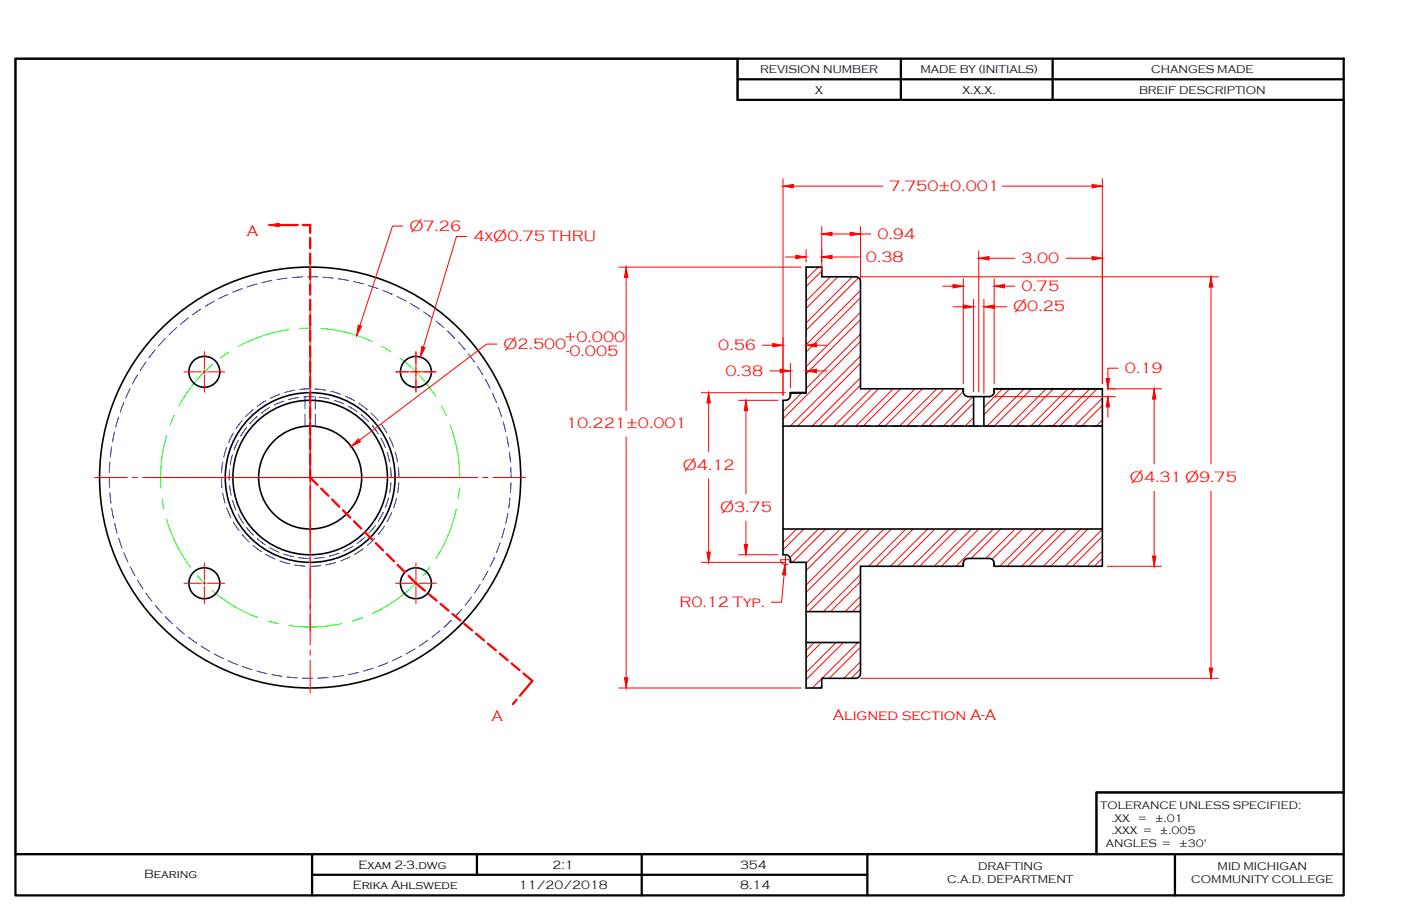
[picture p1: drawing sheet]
<svg xmlns="http://www.w3.org/2000/svg" width="432mm" height="279mm" viewBox="0 0 432 279" stroke-linecap="round" stroke-linejoin="round" font-family="sans-serif">
<!-- layer: OBJECT LINES -->
<g fill="none" stroke="#000" stroke-width=".5">
<path d="M4.8 18.1h222.5v12.7h186.8v213.6h-76.2v19h-333.1zM265.2 86.9a1.53 1.53 0 0 0-1.5-1.6l-10.4 .1v-3h-4.9v38.7h-4.8v.8M265.2 86.9v33h31.7a1.76 1.76 0 0 0 1.5 2.4h6.5a1.77 1.77 0 0 0 1.5-2.4M306.4 119.9h33.4v11.5h-98.5M306.4 119.9h33.4M243.6 121.9a1.72 1.72 0 0 1-2.3 1.6v47.6a1.83 1.83 0 0 1 1.9 .4 1.83 1.83 0 0 1 .4 1.9h4.8v38.8h4.9v-3h10.4a1.53 1.53 0 0 0 1.5-1.5v-33.1h31.7a1.77 1.77 0 0 1 1.5-2.4h6.5a1.76 1.76 0 0 1 1.5 2.4h33.4v-11.5M243.6 121.1h4.8h-4.8M243.6 121.1v.8M300.1 122.3v9.1M303.2 122.3v9.1M339.8 131.4v31.7M241.3 163.1h98.5"/>
<path d="M248.4 198.1h16.8M248.4 188.6h16.8"/>
<circle cx="63" cy="114.7" r="4.8"/>
<circle cx="128.2" cy="114.7" r="4.8"/>
<circle cx="95.6" cy="147.3" r="64.9"/>
<circle cx="95.6" cy="147.3" r="26.2"/>
<circle cx="95.6" cy="147.3" r="23.8"/>
<circle cx="95.6" cy="147.3" r="15.9"/>
<circle cx="63" cy="179.9" r="4.8"/>
<circle cx="128.2" cy="179.9" r="4.8"/>
</g>
<!-- layer: HIDDEN -->
<g fill="none" stroke="#00f" stroke-width=".31">
<path d="M58.1 98l-2.5 2M61.9 95.3l-2.6 1.8M66 92.9l-2.7 1.6M70.3 90.8l-2.9 1.3M74.7 89l-3 1.1M79.2 87.6l-3 .9M83.8 86.5l-3.1 .7M88.5 85.8l-3.1 .4M93.2 85.4l-3.1 .2M94.8 85.4h3.2M99.5 85.5l3.2 .3M104.3 86l3.1 .5"/>
<path d="M108.9 86.8l3.1 .8M113.5 88l3 1M118 89.6l2.9 1.2M122.4 91.4l2.8 1.5M126.5 93.7l2.7 1.6M130.6 96.2l2.5 1.8M134.4 99l2.4 2M40.1 119.8l-1.3 2.9M42.4 115.6l-1.6 2.8M44.9 111.7l-1.7 2.6M47.8 107.9l-1.9 2.5M51 104.3l-2.1 2.4"/>
<path d="M54.4 101l-2.3 2.2M94 119.9v.1M95.6 119.9l-3.2 .2M97.2 119.9l3.1 .4M138 102.1l2.2 2.2M141.3 105.5l2.1 2.4M144.3 109.1l1.9 2.6M147.1 113l1.7 2.6M149.6 117l1.5 2.8M34.4 137.8l-.4 3.2M35.3 133.2l-.6 3.1M36.6 128.6l-.9 3"/>
<path d="M38.2 124.1l-1.1 3M69.9 137.9l-.9 3.1M71.9 133.6l-1.4 2.8M73.4 135.8l-1.3 2.9M74.6 129.7l-1.9 2.5M76 131.8l-1.8 2.7M78 126.3l-2.3 2.2M79.2 128.4l-2.2 2.2M81.9 123.6l-2.7 1.7M83.1 125.7l-2.6 1.7M86.2 121.6l-2.9 1.2M87.4 123.7l-2.9 1.2"/>
<path d="M90.8 120.3l-3.1 .8M92 122.6l-3.1 .6M94 122.4v3.7M94 127.7v3.8M96.8 122.3l-3.2 .1M97.2 122.4v3.7M97.2 127.7v3.8M98.4 122.5l3.1 .5M101.9 120.6l3.1 .9M103 123.4l3 1.2M106.4 122.1l2.9 1.5M107.4 125.3l2.7 1.6"/>
<path d="M110.6 124.4l2.6 1.9M111.3 127.9l2.4 2.1M114.4 127.4l2.2 2.3M114.7 131.2l1.9 2.6M117.4 135.1l1.4 2.9M117.5 130.9l1.8 2.7M119.3 139.5l.8 3M120 135l1.3 2.9M121.8 139.4l.7 3.1M151.8 121.2l1.2 2.9M153.6 125.6l1 3M155.1 130.1l.8 3.1"/>
<path d="M156.2 134.7l.6 3.1M157 139.4l.3 3.1M265.2 131.4h3.2M269.9 131.4h3.2M274.7 131.4h3.2M279.5 131.4h3.1M284.2 131.4h3.2M289 131.4h3.2M293.8 131.4h3.1M298.5 131.4h3.2M303.3 131.4h3.2M308 131.4h3.2"/>
<path d="M312.8 131.4h3.2M317.6 131.4h3.1M322.3 131.4h3.2M327.1 131.4h3.2M331.9 131.4h3.1M336.6 131.4h3.2M33.7 147.3l.1 3.1M33.9 142.5l-.2 3.2M33.9 152l.3 3.2M34.4 156.7l.6 3.1M68.2 147.3l.2 3.2M68.6 142.5l-.3 3.2"/>
<path d="M68.6 152l.8 3.1M69.9 156.6l1.2 3M70.8 144.9l-.1 3.2M70.8 149.6l.5 3.2M71.6 140.3l-.6 3M71.7 154.3l1 3M73.4 158.7l1.6 2.7M118.1 158l-1.5 2.8M119.8 153.5l-1 3M120.3 144.1l.3 3.2M120.5 148.8l-.4 3.2M120.7 158.1l-1.4 2.8"/>
<path d="M122.2 153.6l-.9 3M122.8 144.1l.2 3.2M122.9 148.9l-.4 3.1M156.5 158.3l-.6 3.1M157.2 153.6l-.4 3.1M157.4 144.1l.1 3.2M157.5 148.8l-.2 3.2M35.3 161.4l.8 3M36.6 166l1 2.9M38.2 170.4l1.2 2.9M40.1 174.8l1.5 2.7M42.4 178.9l1.7 2.7"/>
<path d="M71.9 161l1.7 2.6M74.6 164.9l2.2 2.3M76 162.7l2.1 2.4M78 168.2l2.6 1.9M79.3 166.1l2.5 2M81.9 171l2.9 1.4M83.1 168.9l2.9 1.4M86.2 173l3.1 .9M87.4 170.9l3.1 .8M90.8 174.2l3.2 .4M92.1 172l3.1 .2M98.8 174.5l-3.2 .1"/>
<path d="M99.9 171.8l-3.1 .4M103.5 173.5l-3.1 .7M104.5 170.6l-3 .9M107.9 171.7l-2.9 1.3M108.8 168.5l-2.8 1.5M111.9 169.2l-2.6 1.8M112.5 165.6l-2.4 2M115.5 166l-2.3 2.2M115.7 162.1l-2 2.4M118.5 162.3l-1.9 2.6M150.4 176.1l-1.6 2.8M152.4 171.9l-1.3 2.8"/>
<path d="M154.1 167.4l-1.1 3M155.5 162.9l-.9 3M45 182.9l1.8 2.5M47.8 186.7l2.1 2.4M51 190.2l2.2 2.2M54.4 193.5l2.4 2M58.1 196.5l2.5 1.9M62 199.2l2.6 1.7M131.9 197.4l-2.6 1.8M135.6 194.5l-2.5 2M139.1 191.3l-2.3 2.2M142.3 187.9l-2.1 2.3"/>
<path d="M145.3 184.2l-1.9 2.4M148 180.2l-1.8 2.7M66 201.7l2.8 1.4M70.3 203.8l2.9 1.2M74.7 205.5l3 1M79.2 207l3.1 .7M83.8 208l3.1 .6M88.5 208.8l3.2 .3M93.2 209.1l3.2 .1M101.1 208.9l-3.1 .2M105.8 208.3l-3.1 .5M110.5 207.4l-3.1 .6"/>
<path d="M115 206.1l-3 .9M119.5 204.4l-3 1.1M123.8 202.4l-2.9 1.4M127.9 200.1l-2.7 1.6"/>
</g>
<!-- layer: OBJECT LINES -->
<g fill="#000">
<circle cx="95.6" cy="147.3" r=".25"/>
<circle cx="128.2" cy="179.9" r=".25"/>
</g>
<!-- layer: CENTERLINE -->
<g fill="none" stroke="#0f0" stroke-width=".31">
<path d="M65.4 112.4a45.7 45.7 0 0 0-10.3 12.8M70.7 108.5l-2.7 1.9M89 101.6a46.1 46.1 0 0 0-15.5 5.2M95.6 101.2l-3.3 .1M95.6 116.7v17.9M98.9 101.3a45.9 45.9 0 0 1 15.8 4M117.7 106.8l2.8 1.7M123.2 110.4a46.5 46.5 0 0 1 11.2 11.9M51.4 134.3a45.7 45.7 0 0 0-1.8 16.3M53.7 128.1l-1.3 3.1M136 125.2l1.5 2.9M138.8 131.2a46.4 46.4 0 0 1 2.9 16.1"/>
<path d="M50 153.8l.5 3.3M140.6 157.1a46 46 0 0 1-6.2 15.1M141.6 150.5l-.4 3.3M51.4 160.3a45.7 45.7 0 0 0 7.3 14.6M60.8 177.5l2.2 2.4M128.2 179.9a46 46 0 0 1-13.4 9.3M132.5 174.9l-2.1 2.6M65.4 182.1a46.1 46.1 0 0 0 14.1 8.4M82.6 191.5l3.2 .8M105.4 192.3a45.8 45.8 0 0 1-16.4 .6M111.7 190.5l-3.1 1"/>
</g>
<!-- layer: SECTION LINES -->
<g fill="none" stroke="#f00" stroke-width=".31">
<path d="M241.3 55.1v66.8M244.5 57.4h27.6M309 57.4h27.6M339.8 55.1v63.3M124.2 69.7h-3.2l-10.1 30.7M143.9 72.9h-3.2l-10.2 34.2M242.1 79.3h3.2M248.4 77v3.8M253.3 69.9v13.9M256.4 72.2h5.6M256.4 79.3h8.4M265.2 69.9v16"/>
<path d="M265.2 72.2h3.2M301.7 77.4v43.4M304.8 79.6h8M328.6 79.6h8M95.6 99.9v44.8M190.7 82.4h56.2M193 85.5v41.2M252.2 82.4l-3.8 3.7M253.3 83.6l-4.9 4.8M256 85.4l-7.6 7.5M258.2 85.4l-9.8 9.7M262.7 85.4l-14.3 14.2"/>
<path d="M264.6 85.7l-16.2 16.2M265.2 89.6l-16.8 16.7M265.2 96.3l-16.8 16.8M265.2 91.8l-16.8 16.8M265.2 98.6l-16.8 16.7M265.2 85.4h110.3M290.5 88.3h3.2M293.7 94.6h3.2M296.9 86v32.4M300.1 92.3v28.5M303.2 92.3v29M306.4 94.6h3.9"/>
<path d="M306.4 86v32.4M309.6 88.3h3.2M373.2 88.5v54.6M122.2 114.7h3.5M126.9 114.7h2.6M128.2 108.6v3.5M128.2 113.4v2.5M128.2 117.2v3.5M130.7 114.7h3.5M153.2 106.1h-3.2l-39.2 29.7M235 106.5h3.2M237.3 114.4h3.1"/>
<path d="M243.6 112.1v7.5M248.4 104.2v.7M248.4 112.1v.8M251.6 106.5h3.2M251.6 114.4h3.2M265.2 103l-16.8 16.8M265.2 109.8l-21.6 21.6M265.2 116.5l-14.9 14.9M265.2 105.3l-23.9 23.9M265.2 112l-19.4 19.4M265.2 118.8l-12.6 12.6M268.6 119.9l-11.5 11.5"/>
<path d="M270.8 119.9l-11.5 11.5M275.3 119.9l-11.5 11.5M277.5 119.9l-11.5 11.5M282 119.9l-11.5 11.5M284.3 119.9l-11.5 11.5M288.8 119.9l-11.5 11.5M291 119.9l-11.5 11.5M295.5 119.9l-11.5 11.5M309 119.9l-5.8 5.7M311.2 119.9l-8 8M315.7 119.9l-11.5 11.5M318 119.9l-11.5 11.5"/>
<path d="M322.4 119.9l-11.5 11.5M324.7 119.9l-11.5 11.5M329.2 119.9l-11.5 11.5M331.4 119.9l-11.5 11.5M335.9 119.9l-11.5 11.5M338.2 119.9l-11.5 11.5M341.3 119.9h16.7M344.6 113.5h-3.1v3.2M193 134.8v74.2M216.1 121.1h26M218.4 124.3v14.9M227.6 123.5h12.2"/>
<path d="M229.9 126.6v25.7M247.1 121.1l-5.8 5.8M296.9 120.8l-10.7 10.6M299.8 122.3l-9.1 9.1M300.1 128.8l-2.6 2.6M300.1 124.3l-7.1 7.1M300.1 131.1l-.4 .3M306.4 122.3h37.3M339.8 122.8l-8.6 8.6M339.8 129.5l-1.9 1.9M339.8 125l-6.4 6.4M341.5 125.5v3.2"/>
<path d="M355.7 123.1v20M48.2 147.3h44.9M94.3 147.3h2.6M95.6 146v2.5M95.6 149.8v44.8M98.1 147.3h44.9M218.4 147.6v22.7M355.7 151.5v20M373.2 151.5v54.5M216.1 173.4h26M227.6 171.1h12.2M229.9 160.7v7.2"/>
<path d="M240.6 172.6a1.53 1.53 0 0 0 2.3 1.3M240.8 172.6h2.6M241.7 177.3l-.8 8.4h-3.2M242.1 171.3v2.6M245.5 163.1l-4.2 4.2M247.8 163.1l-6.5 6.5M252.3 163.1l-8.8 8.8M254.5 163.1l-10.3 10.3M259 163.1l-10.6 10.6M261.2 163.1l-12.8 12.8M265.2 177.1l-11.5 11.5M265.2 179.4l-9.2 9.2"/>
<path d="M265.7 163.1l-17.3 17.3M268 163.1l-19.6 19.6M272.5 163.1l-24.1 24.1M274.7 163.1l-25.5 25.5M279.2 163.1l-11.5 11.5M281.4 163.1l-11.5 11.5M285.9 163.1l-11.5 11.5M288.2 163.1l-11.5 11.5M292.7 163.1l-11.5 11.5M294.9 163.1l-11.5 11.5M296.9 174.6h.1M299.4 163.1l-11.5 11.5"/>
<path d="M301.6 163.1l-11.4 11.5M306.1 163.1l-11.5 11.5M308.4 163.1l-9.1 9.1M312.9 163.1l-9.1 9.1M315.1 163.1l-9.3 9.4M319.6 163.1l-11.5 11.5M321.8 163.1l-11.4 11.5M326.3 163.1l-11.4 11.5M328.6 163.1l-11.5 11.5M333.1 163.1l-11.5 11.5M335.3 163.1l-11.5 11.5M339.8 163.2l-11.5 11.4"/>
<path d="M339.8 169.9l-4.7 4.7M339.8 165.4l-9.2 9.2M339.8 172.2l-2.5 2.4M341.3 174.6h16.7M250.9 198.1l-2.5 2.5M253.2 198.1l-4.8 4.8M257.7 198.1l-9.3 9.3M259.9 198.1l-11.5 11.5M264.4 198.1l-11 11.1M265.2 183.9l-4.7 4.7M265.2 186.1l-2.5 2.5M265.2 199.6l-9.6 9.6"/>
<path d="M190.7 212.2h56.2M253.3 209.3l-2.9 2.9M253.3 211.5l-.7 .7M265.2 204.1l-5.1 5.1M265.2 206.3l-2.8 2.9M265.2 209.2h110.3"/>
</g>
<!-- layer: DIMENSIONS -->
<g fill="none" stroke="#f00" stroke-width=".31">
<path d="M95.6 80.8v10.1M95.6 92.5v1.6M95.6 95.7v9.5M56.7 114.7h5.3M62.5 114.7h1M63 108.4v5.3M63 114.2v.9M63 115.6v5.4M63.9 114.7h5.4M95.6 106.8v1.6M95.6 110v9.5M121.9 114.7h5.3"/>
<path d="M127.7 114.7h1M128.2 108.4v5.3M128.2 114.2v.9M128.2 115.6v5.4M129.1 114.7h5.4M95.6 121.1v1.6M95.6 124.2v10.1M29.2 147.3h10M40.8 147.3h1.6M44 147.3h9.5M55.1 147.3h1.6M58.3 147.3h9.5"/>
<path d="M69.4 147.3h1.6M72.6 147.3h10M89.1 147.3h13M95.6 140.8v13M108.6 147.3h10M120.2 147.3h1.6M123.4 147.3h9.5M134.5 147.3h1.6M137.7 147.3h9.5M148.8 147.3h1.6M152 147.3h10M56.7 179.9h5.3"/>
<path d="M62.5 179.9h1M63 173.6v5.3M63 179.4v1M63.9 179.9h5.4M95.6 160.3v10M95.6 171.9v1.6M95.6 175.1v9.5M121.9 179.9h5.3M127.7 179.9h1M128.2 173.6v5.3M128.2 179.4v1M129.1 179.9h5.4"/>
<path d="M63 180.8v5.4M95.6 186.2v1.6M95.6 189.4v9.5M128.2 180.8v5.4M95.6 200.5v1.6M95.6 203.6v10.1"/>
</g>
<!-- layer: CUTTING PLANE LINE -->
<g fill="none" stroke="#f00" stroke-width=".7">
<path d="M86 69.4h5.7M93.3 69.4h2.3v2.4M95.6 73.4v3.2M95.6 78.2v3.1M95.6 82.9v3.2M95.6 87.7v3.2M95.6 92.5v3.1M95.6 97.2v3.2M95.6 102v3.2M95.6 106.7v3.2M95.6 111.5v3.2M95.6 116.3v3.1"/>
<path d="M95.6 121v3.2M95.6 125.8v3.2M95.6 130.6v3.1M95.6 135.3v3.2M95.6 144.8v2.5l2.3 2.2M95.6 140.1v3.2M99 150.7l2.2 2.2M102.4 154l2.2 2.3M105.7 157.4l2.3 2.2M109.1 160.8l2.2 2.2M112.5 164.1l2.2 2.3M115.8 167.5l2.3 2.2"/>
<path d="M119.2 170.9l2.2 2.2M122.6 174.2l2.2 2.3M125.9 177.6l5 4.6M132.1 183.2l2.5 2M135.8 186.2l2.4 2.1M139.4 189.3l2.5 2.1M143.1 192.4l2.4 2M146.7 195.4l2.5 2.1M150.4 198.5l2.4 2M154 201.6l2.5 2M157.7 204.6l2.4 2.1M159.2 215.8l-1.1 1.3"/>
<path d="M161.3 207.7l2.8 2.3-3.9 4.6"/>
</g>
<path d="M82.8 69.4l3.2-.5v1z" fill="#f00" stroke="#f00" stroke-width=".31"/>
<!-- layer: SECTION LINES -->
<g fill="#f00" stroke="#f00" stroke-width=".31">
<path d="M130 106.9l1 .3-1.4 2.9z"/>
<path d="M110.4 100.3l1 .3-1.5 2.9z"/>
<path d="M110.5 135.4l.6 .8-2.8 1.5z"/>
<path d="M242 174.1l.2 3.2-1.1-.1z"/>
<path d="M296.9 94.1l3.2 .5-3.2 .5z"/>
<path d="M303.2 94.6l3.2-.5v1z"/>
<path d="M193 82.4l.5 3.1h-1z"/>
<path d="M192.5 209h1l-.5 3.2z"/>
<path d="M218.4 121.1l.5 3.2h-1z"/>
<path d="M217.9 170.3h1l-.5 3.1z"/>
<path d="M341.5 122.3l.5 3.2h-1.1z"/>
<path d="M340.9 116.7h1.1l-.5 3.2z"/>
<path d="M293.7 87.7l3.2 .6-3.2 .5z"/>
<path d="M306.4 88.3l3.2-.6v1.1z"/>
<path d="M301.7 79.6l3.1-.5v1.1z"/>
<path d="M336.6 79.1l3.2 .5-3.2 .6z"/>
<path d="M253.3 72.2l3.1-.6v1.1z"/>
<path d="M262 71.6l3.2 .6-3.2 .5z"/>
<path d="M241.3 57.4l3.2-.5v1z"/>
<path d="M336.6 56.9l3.2 .5-3.2 .5z"/>
<path d="M245.3 78.7l3.1 .6-3.1 .5z"/>
<path d="M253.3 79.3l3.1-.6v1.1z"/>
<path d="M248.4 106.5l3.2-.6v1.1z"/>
<path d="M238.2 105.9l3.1 .6-3.1 .5z"/>
<path d="M248.4 114.4l3.2-.5v1z"/>
<path d="M240.4 113.9l3.2 .5-3.2 .5z"/>
<path d="M355.7 119.9l.6 3.2h-1.1z"/>
<path d="M355.2 171.5h1.1l-.6 3.1z"/>
<path d="M373.2 85.4l.6 3.1h-1.1z"/>
<path d="M372.7 206h1.1l-.6 3.2z"/>
<path d="M229.9 123.5l.5 3.1h-1z"/>
<path d="M229.4 167.9h1l-.5 3.2z"/>
</g>
<!-- layer: BORDER -->
<path d="M4.8 18.1h409.3v258h-409.3zM227.3 18.1v12.7h186.8M277.7 18.1v12.7M324.4 18.1v12.7M227.3 24.4h186.8M4.8 263.4h409.3M96.2 263.4v12.7M96.2 269.8h171.1M147 263.4v6.4M197.8 263.4v12.7M267.3 263.4v12.7M362.1 263.4v12.7" fill="none" stroke="#000" stroke-width=".7"/>
<!-- layer: Title Block -->
<path d="M414.1 244.4h-76.2v19" fill="none" stroke="#000" stroke-width=".7"/>
<g font-size="4.8" fill="#f00">
<text x="274.2" y="58.8">7.750±0.001</text>
<text x="126.2" y="71.2">Ø7.26</text>
<text x="76.1" y="72.8">A</text>
<text x="145.9" y="74.3">4xØ0.75 THRU</text>
<text x="270.5" y="73.7">0.94</text>
<text x="266.9" y="80.8">0.38</text>
<text x="314.9" y="81.2">3.00</text>
<text x="314.8" y="89.8">0.75</text>
<text x="312.3" y="96">Ø0.25</text>
<text x="155.2" y="107.5">Ø2.500</text>
<text x="174" y="105.4">+0.000</text>
<text x="174.6" y="109.9">-0.005</text>
<text x="221.4" y="108">0.56</text>
<text x="223.6" y="115.9">0.38</text>
<text x="346.7" y="115.1">0.19</text>
<text x="174.5" y="132.1">10.221±0.001</text>
<text x="210.5" y="144.9">Ø4.12</text>
<text x="348.3" y="148.7">Ø4.31 Ø9.75</text>
<text x="221.9" y="157.9">Ø3.75</text>
<text x="209.4" y="187.2">R0.12 Typ.</text>
<text x="151.5" y="222.4">A</text>
<text x="256.6" y="222.2">Aligned section A-A</text>
</g>
<g font-size="3.8">
<text x="110.5" y="268">Exam 2-3.dwg</text>
<text x="170.3" y="268">2:1</text>
<text x="228.1" y="268">354</text>
<text x="44.4" y="270.9">Bearing</text>
<text x="108.8" y="274.2">Erika Ahlswede</text>
<text x="159.9" y="274.2">11/20/2018</text>
<text x="228.1" y="274.2">8.14</text>
</g>
<g font-size="3.5">
<text x="234.3" y="22.4">REVISION NUMBER</text>
<text x="283.7" y="22.4">MADE BY (INITIALS)</text>
<text x="354.8" y="22.4">CHANGES MADE</text>
<text x="251.2" y="28.9">X</text>
<text x="296.6" y="28.9">X.X.X.</text>
<text x="351.1" y="28.9">BREIF DESCRIPTION</text>
<text x="301.5" y="268.4">DRAFTING</text>
<text x="375.3" y="268.4">MID MICHIGAN</text>
<text x="292" y="272.3">C.A.D. DEPARTMENT</text>
<text x="367.2" y="272.3">COMMUNITY COLLEGE</text>
</g>
<g font-size="3.4">
<text x="339.1" y="249.5">TOLERANCE UNLESS SPECIFIED:</text>
<text x="342.6" y="253.3">.XX</text>
<text x="342.6" y="257.3">.XXX =</text>
<text x="350.8" y="253.3">=</text>
<text x="356" y="253.3">±.01</text>
<text x="357.5" y="257.3">±.005</text>
<text x="340.8" y="261.2">ANGLES =</text>
<text x="363.4" y="261.2">±30'</text>
</g>
</svg>
